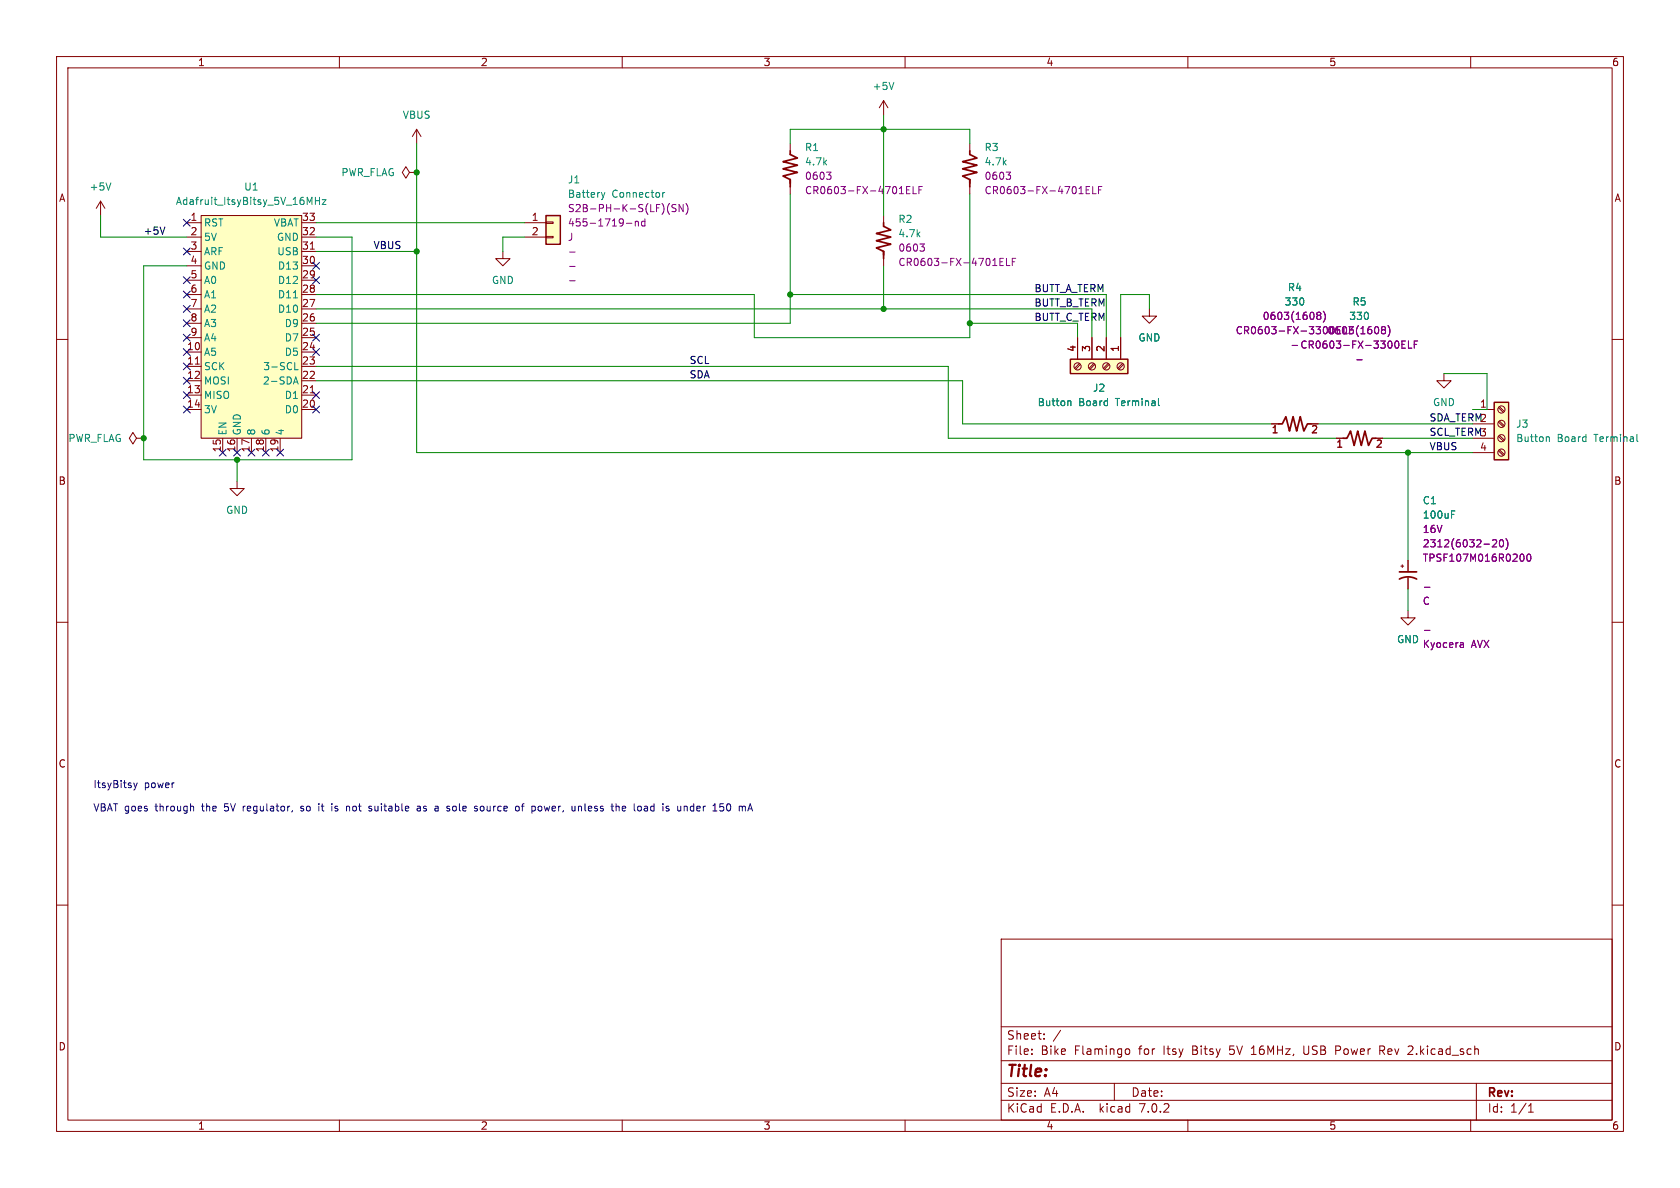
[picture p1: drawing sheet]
<svg xmlns="http://www.w3.org/2000/svg" width="297mm" height="210mm" viewBox="0 0 297 210" stroke-linecap="round" stroke-linejoin="round" font-family="sans-serif">
<g fill="none" stroke="#840000" stroke-width=".18">
<path d="M10 10h277v190h-277zM12 12h273v186h-273zM60 10v2M110 10v2M156.2 17.8v2.5M156.2 17.8l-.8 1.3M156.2 17.8l.8 1.3M160 10v2M210 10v2M260 10v2M17.8 35.6l-.8 1.2M17.8 35.6v2.5"/>
<path d="M17.8 35.6l.7 1.2M33 39.4h2.6M35.6 38.1h17.7v39.4h-17.7zM53.3 39.4h2.6M72.4 30.5l-.6-1-.7 1 .7 1 .6-1h1.3M73.7 30.5h.1M73.7 22.9l-.8 1.2M73.7 22.9v2.5M73.7 22.9l.7 1.2M92.7 39.4h3.8M96.5 39.2h1.3v.3h-1.3zM139.7 25.4v1.3"/>
<path d="M139.7 33v1.3M156.2 38.1v1.3M171.4 25.4v1.3M171.4 33v1.3M10 60h2M33 41.9h2.6M33 59.7h2.6M33 57.2h2.6M33 54.6h2.6M33 52.1h2.6M33 49.5h2.6M33 44.5h2.6"/>
<path d="M33 47h2.6M53.3 41.9h2.6M53.3 59.7h2.6M53.3 57.2h2.6M53.3 54.6h2.6M53.3 52.1h2.6M53.3 49.5h2.6M53.3 44.5h2.6M53.3 47h2.6M54.9 44h.7M88.9 44.5v1.2h1.3l-1.3 1.3-1.3-1.3h1.3M92.7 41.9h3.8"/>
<path d="M96.5 41.8h1.3v.2h-1.3zM156.2 45.7v1.3M190.5 59.7v3.8M193 59.7v3.8M195.6 59.7v3.8M198.1 59.7v3.8M203.2 54.6v1.3h1.3l-1.3 1.3-1.3-1.3h1.3M285 60h2M24.1 77.5l-.6-1-.6 1 .6 1 .6-1h1.3M25.4 77.5h.1M33 62.2h2.6M33 64.8h2.6"/>
<path d="M33 67.3h2.6M33 69.9h2.6M33 72.4h2.6M34.5 64.4h.8M39.4 77.5v2.5M41.9 77.5v2.5M44.4 77.5v2.5M47 77.5v2.5M49.5 77.5v2.5M53.3 62.2h2.6M53.3 64.8h2.6M53.3 67.3h2.6"/>
<path d="M53.3 69.9h2.6M53.3 72.4h2.6M54.9 69.4h.7M190.8 64.2l-.8 .9M191 64.4l-.8 .9M193.4 64.2l-.9 .9M193.5 64.4l-.8 .9M195.9 64.2l-.8 .9M196.1 64.4l-.9 .9M198.5 64.2l-.9 .9M198.6 64.4l-.8 .9M224.8 74.9h1.3"/>
<path d="M231.8 74.9h1.2M236.2 77.5h1.3M243.2 77.5h1.3M255.3 66v1.3h1.2l-1.2 1.3-1.3-1.3h1.3M260.3 72.4h3.9M260.3 74.9h3.9M260.3 77.5h3.9M264.9 79.7l.9 .8M264.9 77.1l.9 .9M264.9 74.6l.9 .8M264.9 72.1l.9 .8M265.1 79.5l.8 .8"/>
<path d="M265.1 77l.8 .8M265.1 74.4l.8 .9M265.1 71.9l.8 .8M41.9 85.1v1.3h1.3l-1.3 1.2-1.3-1.2h1.3M247.9 99.8v.5M248.9 99.1v2M260.3 80h3.9M10 110h2M247.6 100.1h.6M248.9 108v1.2h1.3l-1.3 1.3-1.3-1.3h1.3M248.9 102.1v2M285 110h2"/>
<path d="M10 160h2M285 160h2M177 166h108v32h-108zM60 198v2M110 198v2M160 198v2M177 194.5h108M177 191.5h108M177 187.5h108M177 181.5h108M182.4 186.3v.1M182.4 185.5v.1"/>
<path d="M184.6 183.6v.1M184.6 182.8v.1M197 191.5v3M199.1 185.5l.3-.1 .3 .3-.1 .6-.2 .1-.3-.1M210 198v2M260 198v2M261 191.5v6.5M261.1 185.4l.3 .2v.8M270.2 196.6h.9M270.2 195.5l.4-.4v1.5"/>
<circle cx="190.5" cy="64.8" r=".63"/>
<circle cx="193" cy="64.8" r=".63"/>
<circle cx="195.6" cy="64.8" r=".63"/>
<circle cx="198.1" cy="64.8" r=".63"/>
<circle cx="265.4" cy="72.4" r=".63"/>
<circle cx="265.4" cy="74.9" r=".63"/>
<circle cx="265.4" cy="77.5" r=".63"/>
<circle cx="265.4" cy="80" r=".63"/>
</g>
<g fill="#ffffc2" stroke="#ffffc2" stroke-width=".18">
<path d="M35.6 38.1h17.7v39.4h-17.7z"/>
<path d="M264.2 71.1h2.5v10.2h-2.5z"/>
<path d="M96.5 38.1h2.6v5.1h-2.6z"/>
<path d="M189.2 63.5h10.2v2.5h-10.2z"/>
</g>
<g fill="none" stroke="#008484" stroke-width=".18">
<path d="M158 14.6l-.4 1.2M19.6 32.3l-.4 1.3M54.7 35.8l.5-.9v1.2M55.8 34.9v1.2M55.8 35.5h.7M56.5 34.9v1.2M57 35.3h.6l-.6 .8h.6M106.3 34l.3 .9M106.6 34.9l-.1 .3M106.9 34l-.3 .9M117.2 34v.9M117.5 34l-.3 .3"/>
<path d="M51.9 52.7h.7M51.9 67.9l.4-1.3 .4 1.3M52 67.5h.6M52.1 64.1v1.3h.6M189 70.9l.3 .1v.7M204.8 70.4v1.1l.2 .2M273.5 77.2l.4 .2v.7M289.4 76.8v1.1l.2 .2M256.6 90.3h.6"/>
</g>
<path d="M96.5 38.1h2.6v5.1h-2.6zM189.2 63.5h10.2v2.5h-10.2zM264.2 71.1h2.5v10.2h-2.5z" fill="none" stroke="#840000" stroke-width=".25"/>
<path d="M139.7 26.7v.6l1.3 .6-2.6 .7 2.6 .6-2.6 .6 2.6 .7-2.6 .6 1.3 .7v1.2M156.2 39.4v.6l1.3 .6-2.6 .7 2.6 .6-2.6 .6 2.6 .7-2.6 .6 1.3 .7v1.2M171.4 26.7v.6l1.3 .6-2.5 .7 2.5 .6-2.5 .6 2.5 .7-2.5 .6 1.2 .7v1.2M226.1 74.9h.6l.6-1.2 .7 2.5 .6-2.5 .6 2.5 .7-2.5 .6 2.5 .6-1.3h.7M237.5 77.5h.6l.7-1.3 .6 2.5 .6-2.5 .7 2.5 .6-2.5 .6 2.5 .7-1.2h.6M247.4 102.4a3.2 3.2 0 0 1 3 0M247.4 101.1h3" fill="none" stroke="#840000" stroke-width=".3"/>
<g fill="none" stroke="#840084" stroke-width=".18">
<path d="M110.7 39.5h1M112.3 39.1v.9M112.3 39.2l.2-.1 .3 .1 .1 .8M114 39.2l-.4-.1-.2 .3 .1 .5h.5M114 38.7v1.3M118.4 36a1.46 1.46 0 0 0 0 1.9M119.5 36.2l-.5-.1-.2 .3 .1 .3 .6 .2v.4l-.2 .1h-.5M120.8 36.1v1.3l-.7-1.3v1.3M121.3 36a1.46 1.46 0 0 1 0 1.9M146.1 30.4h.8l-.4 .5M146.7 30.9l.2 .3v.3l-.2 .2M160.3 33.6h.4"/>
<path d="M160.9 33h-.6v1.2h.6M161.4 33v1.2h.6M162.4 33.6h.5M163.1 33h-.7v1.2M177.9 30.4h.8l-.5 .5M178.4 30.9l.3 .3v.3l-.3 .2M192 33.6h.4M192.6 33h-.6v1.2h.6M193.2 33v1.2h.6M194.2 33.6h.4M194.8 33h-.6v1.2M100.7 44.6h1"/>
<path d="M100.7 47.1h1M100.7 49.6h1M162.6 43.1h.8l-.4 .5M163.2 43.6l.2 .3v.3l-.2 .2M176.8 46.3h.4M177.4 45.7h-.6v1.2h.6M177.9 45.7v1.2h.6M179 46.3h.4M179.6 45.7h-.6v1.2M233 55.7l-.2-.2 .2-.3h.3l.2 .2-.2 .3M233 55.7l-.2 .3v.2l.2 .3h.3l.2-.3v-.2l-.2-.3M233 55.7h.3"/>
<path d="M233.9 55a1.46 1.46 0 0 1 0 2M244.5 58.3l-.3-.3 .3-.3h.2l.2 .3-.2 .3M244.5 58.3l-.3 .2v.3l.3 .2h.2l.2-.2v-.3l-.2-.2M244.5 58.3h.2M245.4 57.6a1.46 1.46 0 0 1 0 1.9M239.9 63.6h.9M247.8 60.9h.5M248.5 60.3h-.7v1.2h.7M249 60.3v1.2h.6M250 60.9h.4M250.6 60.3h-.6v1.2M263.9 95.5l.5-.1 .2 .4-.8 .9h.8"/>
<path d="M265.2 95.5l.2-.1a.68 .68 0 0 1 .4 .6 .68 .68 0 0 1-.4 .7l-.2-.1-.1-.4zM266.2 95.2a1.46 1.46 0 0 1 0 2M269 97.9a.68 .68 0 0 1 .5 .7 .68 .68 0 0 1-.5 .6M270 98.1l.2-.2a.68 .68 0 0 1 .5 .7 .68 .68 0 0 1-.5 .6l-.2-.1-.1-.4zM251.8 103.8h1M251.8 111.4h1M258.3 113.6l.4 .1v.8M258.7 114.4l-.4 .1M258.7 113.9l-.4 .1"/>
</g>
<g fill="none" stroke="#0000c2" stroke-width=".18">
<path d="M23.6 138.4l.3 .8M23.9 139.2l-.3 .5M24.3 138.4l-.4 .8M33.9 142.5l.3 .2v.7M51.7 143.3l-.1 .2M56.4 142.1v.1M56.4 142.5v.9M58.7 142.1v.1M58.7 142.5v.9M61.3 142.5v.9M61.6 142.5l-.3 .1M65.2 143.3h.5"/>
<path d="M65.7 142.6l-.3-.1-.2 .2 .1 .2 .4 .1M73.8 142.6l.3-.1 .2 .2M74.3 142.8l-.4 .1-.2 .2 .2 .3 .4-.1M77.3 142.5l.2 .2v.7M77.5 143.3l-.5 .1M77.5 142.8l-.5 .1M84.1 142.5l.3 .1M84.1 142.9l.3 .1v.2l-.2 .2h-.2M91.3 142.6l.3-.1 .2 .2-.1 .5-.1 .2-.3-.1M92.2 142.5h.4M95.4 142.5l-.3 .2v.4l.3 .3M101.7 142.5v.9"/>
<path d="M101.7 143.2l-.2 .2M102.3 142.5v.9M102.6 142.5l-.3 .1M108.9 142.6l.2-.1 .3 .1 .1 .8M108.9 142.1v1.3M113.1 142.5l.3 .2v.4l-.3 .3M117.9 142.5l.3 .1M117.9 142.9l.3 .1 .1 .2-.2 .2h-.2M121.1 142.5l.4 .2v.7M127.3 142.6h.4l.3 .2-.2 .5h-.5M127.3 142.1h.6M132.2 143.4l.4-1.3 .4 1.3"/>
<path d="M132.3 143h.6"/>
</g>
<g fill="none" stroke="#008400" stroke-width=".18">
<path d="M17.8 38.1v3.8h15.2M55.9 39.4h36.8M73.7 25.4v54.6h186.6M139.7 25.4v-2.5h31.7v2.5M139.7 34.3v22.9h-83.8M156.2 20.3v17.8M171.4 34.3v25.4h-38.1v-7.6h-77.4M55.9 41.9h6.3v39.4h-36.8v-34.3h7.6M55.9 44.5h17.8M55.9 54.6h137.1v5.1M92.7 41.9h-3.8v2.6M139.7 52.1h55.9v7.6"/>
<path d="M156.2 47v7.6M171.4 57.2h19.1v2.5M203.2 54.6v-2.5h-5.1v7.6M55.9 64.8h111.7v12.7h68.6M55.9 67.3h114.3v7.6h54.6M233 74.9h27.3M244.5 77.5h15.8M255.3 66h7.6v6.4h-2.6M41.9 81.3v3.8M248.9 80v19.1M248.9 104.1v3.9"/>
</g>
<g fill="none" stroke="#000084" stroke-width=".18">
<path d="M32.4 38.8l1.2 1.2M33.6 38.8l-1.2 1.2M32.4 48.9l1.2 1.2M32.4 43.8l1.2 1.3M32.4 59.1l1.2 1.2M32.4 56.5l1.2 1.3M32.4 54l1.2 1.2M32.4 51.5l1.2 1.2M33.6 48.9l-1.2 1.2M33.6 43.8l-1.2 1.3M33.6 59.1l-1.2 1.2M33.6 56.5l-1.2 1.3"/>
<path d="M33.6 54l-1.2 1.2M33.6 51.5l-1.2 1.2M55.3 59.1l1.2 1.2M55.3 48.9l1.2 1.2M55.3 46.4l1.2 1.2M56.5 59.1l-1.2 1.2M56.5 46.4l-1.2 1.2M56.5 48.9l-1.2 1.2M32.4 61.6l1.2 1.2M32.4 69.2l1.2 1.3M32.4 71.8l1.2 1.2M32.4 66.7l1.2 1.2"/>
<path d="M32.4 64.2l1.2 1.2M33.6 61.6l-1.2 1.2M33.6 69.2l-1.2 1.3M33.6 71.8l-1.2 1.2M33.6 66.7l-1.2 1.2M33.6 64.2l-1.2 1.2M38.8 79.4l1.2 1.2M40 79.4l-1.2 1.2M41.3 79.4l1.2 1.2M42.5 79.4l-1.2 1.2M43.8 79.4l1.3 1.2M45.1 79.4l-1.3 1.2"/>
<path d="M46.4 79.4l1.2 1.2M47.6 79.4l-1.2 1.2M48.9 79.4l1.2 1.2M50.1 79.4l-1.2 1.2M55.3 61.6l1.2 1.2M55.3 69.2l1.2 1.3M55.3 71.8l1.2 1.2M56.5 61.6l-1.2 1.2M56.5 69.2l-1.2 1.3M56.5 71.8l-1.2 1.2"/>
</g>
<g fill="#008400" stroke="#008400" stroke-width=".18">
<circle cx="25.4" cy="77.5" r=".46"/>
<circle cx="41.9" cy="81.3" r=".46"/>
<circle cx="139.7" cy="52.1" r=".46"/>
<circle cx="156.2" cy="54.6" r=".46"/>
<circle cx="73.7" cy="44.5" r=".46"/>
<circle cx="73.7" cy="30.5" r=".46"/>
<circle cx="171.4" cy="57.2" r=".46"/>
<circle cx="248.9" cy="80" r=".46"/>
<circle cx="156.2" cy="22.9" r=".46"/>
</g>
<text font-size="2.8" fill="#840000" x="178" y="190.8">Title:</text>
<g font-size="2.1" fill="#840000">
<text x="178" y="183.9">Sheet:</text>
<text x="186.2" y="183.9">/</text>
<text x="178" y="186.6">File:</text>
<text x="184" y="186.6">Bike</text>
<text x="190" y="186.6">Flamingo</text>
<text x="201.4" y="186.6">for</text>
<text x="205.8" y="186.6">Itsy</text>
<text x="210.9" y="186.6">Bitsy</text>
<text x="217.6" y="186.6">5V 16MHz,</text>
<text x="230.8" y="186.6">USB Power</text>
<text x="244.4" y="186.6">Rev 2.kicad_sch</text>
<text x="178" y="196.8">KiCad</text>
<text x="178" y="194">Size:</text>
<text x="184.6" y="194">A4</text>
<text x="185.7" y="196.8">E.D.A.</text>
<text x="194.4" y="196.8">kicad</text>
<text x="200" y="194">Date:</text>
<text x="201.5" y="196.8">7.0.2</text>
<text x="263" y="194.2">Rev:</text>
<text x="263" y="196.8">Id:</text>
<text x="267" y="196.8">1/1</text>
</g>
<g font-size="1.8" fill="#840000">
<text x="35" y="11.8">1</text>
<text x="85" y="11.8">2</text>
<text x="135" y="11.8">3</text>
<text x="185" y="11.8">4</text>
<text x="235" y="11.8">5</text>
<text x="285" y="11.8">6</text>
<text x="10.4" y="35.8">A</text>
<text x="285.4" y="35.8">A</text>
<text x="33.6" y="39.1">1</text>
<text x="33.6" y="41.7">2</text>
<text x="53.3" y="41.7">32</text>
<text x="53.3" y="39.1">33</text>
<text x="93.9" y="39.1">1</text>
<text x="93.9" y="41.7">2</text>
<text x="33.6" y="44.2">3</text>
<text x="33.6" y="46.7">4</text>
<text x="53.3" y="46.7">30</text>
<text x="53.3" y="44.2">31</text>
<text x="33.6" y="49.3">5</text>
<text x="33.6" y="51.8">6</text>
<text x="53.3" y="51.8">28</text>
<text x="53.3" y="49.3">29</text>
<text x="33.6" y="54.4">7</text>
<text x="33.6" y="56.9">8</text>
<text x="33.6" y="59.4">9</text>
<text x="53.3" y="59.4">25</text>
<text x="53.3" y="56.9">26</text>
<text x="53.3" y="54.4">27</text>
<text x="33" y="62">10</text>
<text x="33" y="64.5">11</text>
<text x="53.3" y="64.5">23</text>
<text x="53.3" y="62">24</text>
<text x="190.2" y="62.3" transform="rotate(-90 190.2 62.3)">4</text>
<text x="192.8" y="62.3" transform="rotate(-90 192.8 62.3)">3</text>
<text x="195.3" y="62.3" transform="rotate(-90 195.3 62.3)">2</text>
<text x="197.9" y="62.3" transform="rotate(-90 197.9 62.3)">1</text>
<text x="33" y="67.1">12</text>
<text x="33" y="69.6">13</text>
<text x="53.3" y="69.6">21</text>
<text x="53.3" y="67.1">22</text>
<text x="33" y="72.1">14</text>
<text x="53.3" y="72.1">20</text>
<text x="224.8" y="76.8">1</text>
<text x="231.7" y="76.8">2</text>
<text x="261.6" y="72.1">1</text>
<text x="39.1" y="80" transform="rotate(-90 39.1 80)">15</text>
<text x="41.7" y="80" transform="rotate(-90 41.7 80)">16</text>
<text x="44.2" y="80" transform="rotate(-90 44.2 80)">17</text>
<text x="46.7" y="80" transform="rotate(-90 46.7 80)">18</text>
<text x="49.3" y="80" transform="rotate(-90 49.3 80)">19</text>
<text x="236.2" y="79.4">1</text>
<text x="243.2" y="79.4">2</text>
<text x="261.6" y="79.8">4</text>
<text x="10.3" y="85.8">B</text>
<text x="285.3" y="85.8">B</text>
<text x="10.3" y="135.8">C</text>
<text x="285.3" y="135.8">C</text>
<text x="10.3" y="185.8">D</text>
<text x="285.3" y="185.8">D</text>
<text x="35" y="199.8">1</text>
<text x="85" y="199.8">2</text>
<text x="135" y="199.8">3</text>
<text x="185" y="199.8">4</text>
<text x="235" y="199.8">5</text>
<text x="285" y="199.8">6</text>
</g>
<g font-size="1.8" fill="#008484">
<text x="154.2" y="16.1">+5V</text>
<text x="71.1" y="21.1">VBUS</text>
<text x="142.2" y="26.9">R1</text>
<text x="142.2" y="29.4">4.7k</text>
<text x="174" y="26.9">R3</text>
<text x="174" y="29.4">4.7k</text>
<text x="15.8" y="33.8">+5V</text>
<text x="43.1" y="33.8">U1</text>
<text x="60.3" y="31.3">PWR_FLAG</text>
<text x="100.3" y="32.6">J1</text>
<text x="100.3" y="35.1">Battery</text>
<text x="108.1" y="35.1">Connector</text>
<text x="31" y="36.4">Adafruit_ItsyBitsy_5V_16MHz</text>
<text x="36.1" y="40.2">RST</text>
<text x="48.3" y="40.2">VBAT</text>
<text x="158.8" y="39.6">R2</text>
<text x="36.1" y="42.7">5V</text>
<text x="36.1" y="45.3">ARF</text>
<text x="36.1" y="47.8">GND</text>
<text x="48.8" y="42.7">GND</text>
<text x="48.9" y="45.3">USB</text>
<text x="49" y="47.8">D13</text>
<text x="158.8" y="42.1">4.7k</text>
<text x="36.1" y="50.4">A0</text>
<text x="36.1" y="52.9">A1</text>
<text x="49" y="52.9">D11</text>
<text x="49" y="50.4">D12</text>
<text x="86.9" y="50.4">GND</text>
<text x="227.6" y="51.6">R4</text>
<text x="36.1" y="55.4">A2</text>
<text x="36.1" y="58">A3</text>
<text x="49" y="55.4">D10</text>
<text x="50.2" y="58">D9</text>
<text x="227" y="54.2">330</text>
<text x="238.5" y="56.7">330</text>
<text x="239" y="54.2">R5</text>
<text x="36.1" y="63.1">A5</text>
<text x="36.1" y="65.6">SCK</text>
<text x="36.1" y="60.5">A4</text>
<text x="46.4" y="65.6">3-SCL</text>
<text x="50.2" y="63.1">D5</text>
<text x="50.2" y="60.5">D7</text>
<text x="201.2" y="60.5">GND</text>
<text x="36.1" y="68.1">MOSI</text>
<text x="36.1" y="70.7">MISO</text>
<text x="46.4" y="68.1">2-SDA</text>
<text x="50.2" y="70.7">D1</text>
<text x="183.4" y="71.9">Button</text>
<text x="190.7" y="71.9">Board</text>
<text x="193.2" y="69.4">J2</text>
<text x="197.3" y="71.9">Terminal</text>
<text x="253.3" y="71.9">GND</text>
<text x="36.1" y="73.2">3V</text>
<text x="40.2" y="77" transform="rotate(-90 40.2 77)">EN</text>
<text x="42.7" y="77" transform="rotate(-90 42.7 77)">GND</text>
<text x="45.3" y="77" transform="rotate(-90 45.3 77)">8</text>
<text x="47.8" y="77" transform="rotate(-90 47.8 77)">6</text>
<text x="50.2" y="73.2">D0</text>
<text x="50.4" y="77" transform="rotate(-90 50.4 77)">4</text>
<text x="268" y="75.8">J3</text>
<text x="12" y="78.3">PWR_FLAG</text>
<text x="268" y="78.3">Button</text>
<text x="275.2" y="78.3">Board</text>
<text x="281.8" y="78.3">Terminal</text>
<text x="251.5" y="89.3">C1</text>
<text x="39.9" y="91">GND</text>
<text x="251.5" y="91.8">100uF</text>
<text x="246.9" y="113.9">GND</text>
</g>
<g font-size="1.8" fill="#840084">
<text x="142.2" y="31.9">0603</text>
<text x="142.2" y="34.5">CR0603-FX-4701ELF</text>
<text x="174" y="31.9">0603</text>
<text x="174" y="34.5">CR0603-FX-4701ELF</text>
<text x="100.3" y="37.7">S2B-PH-K-S(LF)(SN)</text>
<text x="100.3" y="40.2">455-1719-nd</text>
<text x="100.3" y="42.7">J</text>
<text x="158.8" y="44.6">0603</text>
<text x="158.8" y="47.2">CR0603-FX-4701ELF</text>
<text x="218.4" y="59.2">CR0603-FX-3300ELF</text>
<text x="223.2" y="56.7">0603(1608)</text>
<text x="234.6" y="59.2">0603(1608)</text>
<text x="228.1" y="61.8">- CR0603-FX-3300ELF</text>
<text x="251.5" y="94.4">16V</text>
<text x="251.5" y="96.9">2312(6032-20)</text>
<text x="251.5" y="99.5">TPSF107M016R0200</text>
<text x="251.5" y="107.1">C</text>
<text x="251.5" y="114.7">Kyocera</text>
<text x="260.1" y="114.7">AVX</text>
</g>
<g font-size="1.8">
<text x="25.4" y="41.6">+5V</text>
<text x="66" y="44.1">VBUS</text>
<text x="182.9" y="51.7">BUTT_A_TERM</text>
<text x="182.9" y="56.8">BUTT_C_TERM</text>
<text x="182.9" y="54.3">BUTT_B_TERM</text>
<text x="121.9" y="64.4">SCL</text>
<text x="121.9" y="67">SDA</text>
<text x="252.7" y="74.6">SDA_TERM2</text>
<text x="252.7" y="77.1">SCL_TERM3</text>
<text x="252.7" y="79.7">VBUS</text>
</g>
<g font-size="1.8" fill="#0000c2">
<text x="16.5" y="139.4">ItsyBitsy</text>
<text x="16.5" y="143.5">VBAT goes</text>
<text x="25.5" y="139.4">power</text>
<text x="27.5" y="143.5">through</text>
<text x="35.9" y="143.5">the</text>
<text x="39.9" y="143.5">5V regulator,</text>
<text x="53.7" y="143.5">so</text>
<text x="56.9" y="143.5">it</text>
<text x="59.4" y="143.5">is</text>
<text x="62.1" y="143.5">not</text>
<text x="66.2" y="143.5">suitable</text>
<text x="74.9" y="143.5">as</text>
<text x="78.1" y="143.5">a</text>
<text x="80.4" y="143.5">sole</text>
<text x="85.4" y="143.5">source</text>
<text x="92.8" y="143.5">of</text>
<text x="95.8" y="143.5">power,</text>
<text x="103" y="143.5">unless</text>
<text x="110.2" y="143.5">the</text>
<text x="114.2" y="143.5">load</text>
<text x="119.4" y="143.5">is</text>
<text x="122.2" y="143.5">under</text>
<text x="128.6" y="143.5">150</text>
</g>
</svg>
